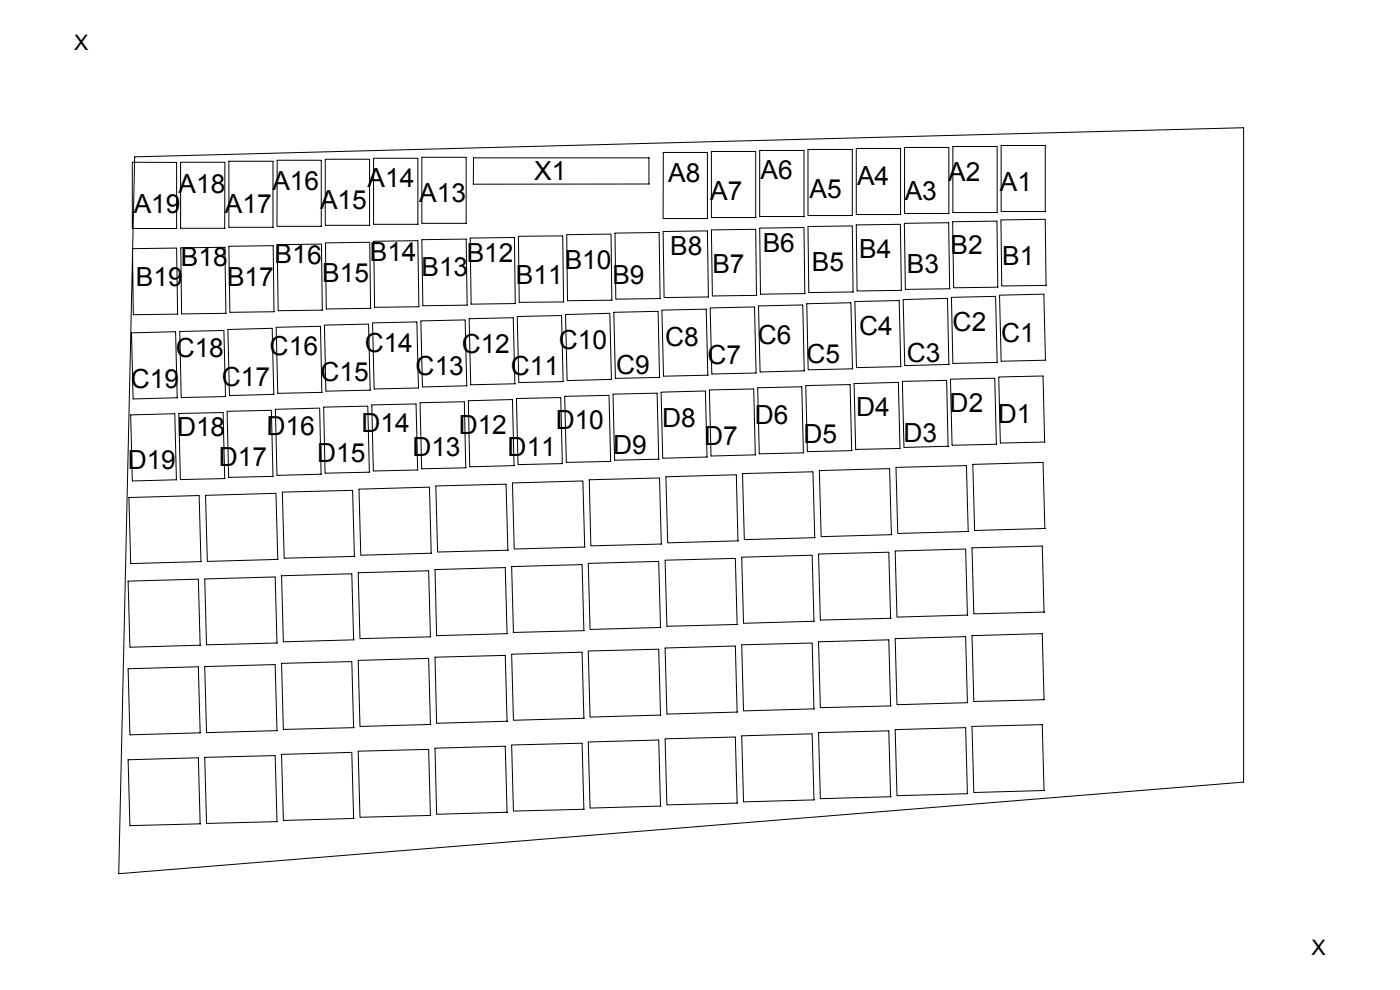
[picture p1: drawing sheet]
<svg xmlns="http://www.w3.org/2000/svg" width="297mm" height="210mm" viewBox="0 0 297 210" stroke-linecap="round" stroke-linejoin="round" font-family="sans-serif">
<g fill="none" stroke="#000" stroke-width=".21">
<path d="M28.1 34.4l9.3 .1M28.1 34.5v14M28.6 33.3l235.2-6.2v138.8l-238.6 19.4zM37.5 34.5v14M38.3 34.4h9.4M38.3 34.5v13.9M47.7 34.5v13.9M48.5 34.2h9.4M48.6 34.2v14h9.4M57.9 34.2v14M58.8 34h9.4M58.8 34v14"/>
<path d="M68.2 34v14M69 33.8h9.4M69 33.8v14M78.4 33.8v14M79.2 33.6h9.4M79.2 33.7v13.9M88.6 33.7v13.9M89.5 33.4h9.4M89.5 33.4v14M98.9 33.4v14h-9.3M137.7 33.4v5.6M137.7 33.5h-37.2l-.1 5.5"/>
<path d="M137.7 39l-37.3 .1M140.7 32.3h9.4M140.7 32.4v14M150.1 32.4v14M150.9 32.1h9.4M150.9 32.2v13.9M160.3 32.2v13.9M161.2 31.9h9.4M161.2 32v13.9M170.6 32v13.9M171.4 31.7h9.4M171.4 31.7v14"/>
<path d="M180.8 31.7v14M181.7 31.5h9.4M181.7 31.5v14M191.1 31.5v14M191.9 31.3h9.4M191.9 31.3v14M201.3 31.3v14M202.1 31.1h9.4M202.1 31.1v14M211.5 31.1v14h-9.3M212.4 30.9h9.3M212.4 30.9v14h9.4"/>
<path d="M221.7 30.9v14M28.1 48.5h9.4M28.1 52.8l.2 14M37.5 52.6l-9.4 .1M37.5 52.7l.2 13.9M38.4 48.4h9.4M38.4 52.6l.1 14M47.7 52.5l-9.4 .1M47.7 52.5l.2 14-9.3 .1M48.6 52.2l9.4-.1 .1 14M48.6 52.3l.2 14 9.4-.2M58.8 48h9.4"/>
<path d="M68.2 51.8l-9.4 .1 .2 14 9.5-.1M68.2 51.8l.2 14M69 51.6l.2 14M69.1 47.8h9.4M78.4 51.4l-9.4 .1M78.4 51.5l.2 13.9M79.3 51.2l9.3-.1 .3 14M79.3 51.2l.2 14M79.3 47.6h9.4M98.9 50.7l-9.4 .1 .2 14.1M98.9 50.8l.2 13.9-9.3 .2M99.7 50.5l.3 14 9.4-.1"/>
<path d="M109.1 50.4l-9.4 .1M109.1 50.4l.2 14M110 50.2l.2 14M119.4 50l-9.4 .1M119.4 50.1l.1 14M120.2 49.9l.2 13.9M129.6 49.7l-9.4 .1M129.6 49.7l.2 14M130.5 49.5l.1 14M139.8 49.3l-9.4 .1M139.8 49.4l.2 13.9M140.7 49.1l9.4-.1 .2 14-9.3 .1"/>
<path d="M140.7 49.1l.2 14M140.8 46.4h9.4M151 46.1h9.4M160.3 48.6l-9.4 .2 .2 14 9.5-.1M160.3 48.7l.2 14M161.2 48.5l.1 13.9M161.2 45.9h9.4M170.5 48.3l-9.3 .1M170.6 48.3l.1 14M171.4 48.1l.2 14M171.5 45.7h9.3M180.8 47.9l-9.4 .1"/>
<path d="M180.8 48l.2 13.9M181.7 47.8l.1 13.9M181.7 45.5h9.4M191 47.6l-9.4 .1M191 47.6l.2 14M191.9 47.4l.2 14M192 45.3h9.3M201.3 47.2l-9.4 .2M201.3 47.3l.2 14-9.4 .1M202.1 47.1l.3 13.9 9.4-.1M211.5 46.9l-9.4 .1M211.5 46.9l.2 14"/>
<path d="M212.3 46.7l.2 14M221.7 46.5l-9.4 .2M221.7 46.6l.2 13.9M27.9 70.7l.3 13.9M37.3 70.4l-9.4 .2M37.3 70.4l.3 14M37.7 66.6l-9.3 .2M38.1 70.4l.3 13.9M47.5 70.1l-9.4 .2M47.5 70.1l.3 14M48.3 69.9l.4 14M57.7 69.6l-9.4 .3"/>
<path d="M57.7 69.7l.4 14M58.6 69.5l.3 13.9M67.9 69.2l-9.3 .2M68 69.3l.3 13.9M68.8 69l.3 14M78.2 68.7l-9.4 .3M78.2 68.8l.3 14M78.7 65.4l-9.4 .1M79 68.5l9.4-.2 .4 14M79 68.6l.4 13.9M88.9 65.1l-9.4 .1M98.6 67.9l-9.3 .2 .3 14"/>
<path d="M98.7 67.9l.3 14M99.5 67.6l.4 14M108.9 67.4l-9.4 .2M108.9 67.4l.3 14M109.7 67.2l.4 14M119.1 66.9l-9.4 .2M119.1 67l.4 13.9-9.3 .3M119.6 64.1h-9.4M120 66.8l.3 13.9M129.3 66.5l-9.3 .2M129.4 66.5l.3 14-9.3 .2M129.9 63.7l-9.4 .1"/>
<path d="M130.2 66.3l.4 14 9.4-.2M139.6 66l-9.4 .3M139.6 66.1l.3 14M140.1 63.3l-9.4 .2M140.4 65.9l.4 13.9M149.8 65.6l-9.4 .2M149.8 65.6l.4 14M150.2 79.6l-9.4 .2M150.7 65.3l9.4-.2 .3 14M150.7 65.4l.3 14M160.4 79.1l-9.3 .2M170.3 64.7l-9.4 .2 .3 14"/>
<path d="M170.3 64.7l.3 14M170.7 78.7l-9.4 .2M170.8 62.3l-9.4 .1M171.2 64.5l.2 13.9M180.5 64.2l-9.4 .2M180.5 64.3l.3 13.9M180.9 78.2l-9.4 .2M181.1 61.9l-9.4 .2M181.4 64.1l.3 13.9M190.8 63.8l-9.4 .2M190.8 63.8l.3 14M191.1 77.8l-9.3 .2"/>
<path d="M191.3 61.6l-9.4 .1M191.6 63.6l.3 14M201 63.3l-9.4 .2M201 63.4l.3 13.9M201.4 77.3l-9.4 .3M201.8 63.1l.3 14M211.2 62.9l-9.4 .2M211.2 62.9l.3 14M211.6 76.9l-9.4 .2M212 62.6l9.4-.2 .4 14M212 62.7l.4 13.9M221.3 79.8l-9.4 .2"/>
<path d="M221.3 79.8l.3 14-9.3 .2M221.8 76.4l-9.3 .2M222 60.5l-9.4 .2M27.7 88.1l.4 13.9M37.1 87.8l-9.4 .2M37.1 87.8l.3 14M37.7 84.4l-9.4 .2M37.9 87.8l.4 13.9M47.3 87.5l-9.4 .2M47.3 87.5l.4 14M47.9 84.1l-9.4 .2M48.2 87.3l.3 14"/>
<path d="M57.6 87l-9.4 .2M57.6 87.1l.3 13.9M58.1 83.7l-9.3 .2M58.4 86.9l.4 13.9M67.8 86.6l-9.4 .2M67.8 86.7l.3 13.9M68.4 83.2l-9.4 .2M68.7 86.4l.3 14M78 86.1l-9.4 .3M78 86.2l.4 14M78.6 82.8l-9.4 .2M79.2 99.9l-.3-14 9.4-.2 .3 14-9.3 .2"/>
<path d="M88.8 82.3l-9.3 .2M89.1 85.5l.4 14M98.5 85.2l-9.4 .2M98.5 85.3l.3 13.9M98.9 99.2l-9.4 .2M99.1 81.8l-9.4 .3M99.4 85l.3 14M108.7 84.8l-9.4 .2M108.7 84.8l.4 14M109.1 98.8l-9.4 .2M109.3 81.4l-9.4 .2M109.6 84.6l.3 14"/>
<path d="M119 84.3l-9.4 .2M119 84.4l.3 13.9M119.3 98.3l-9.3 .3M119.8 84.1l.3 14M129.2 83.9l-9.4 .2M129.2 83.9l.3 14-9.3 .2M130 83.7l.4 13.9M139.4 83.4l-9.4 .2M139.4 83.4l.3 14M139.8 97.4l-9.4 .2M140.3 83.2l.3 14M149.6 82.9l-9.3 .3"/>
<path d="M149.6 83l.4 13.9M150 96.9l-9.3 .3M159.9 82.5l-9.4 .2 .3 14M159.9 82.5l.3 14M160.3 96.5l-9.4 .2M160.7 82.3l.4 14M170.1 82l-9.4 .3M170.1 82.1l.3 14M170.5 96.1l-9.4 .2M170.9 81.9l.4 13.9M173.8 99.9l.4 13.9M180.3 81.6l-9.4 .2"/>
<path d="M180.3 81.6l.4 14M180.8 95.6l-9.4 .2M181.2 81.4l.3 14M188.7 99.4l-14.9 .4M188.7 99.4l.4 14M190.1 99.2l.4 14M190.5 81.1l-9.3 .3M190.6 81.2l.3 13.9M191 95.1l-9.4 .2M191.4 80.9l.4 14M200.8 80.7l-9.4 .2M200.8 80.7l.3 14"/>
<path d="M201.2 94.7l-9.4 .2M205 98.8l-14.9 .3M205 98.8l.4 14M206.4 98.6l.4 13.9M211.4 94.2l-.4-14-9.4 .2 .4 14M211.5 94.2l-9.4 .2M211.9 80.1l.3 13.9M221.3 98.1l-15 .4M221.3 98.1l.4 14M27.3 105.6l.4 13.9M37.5 101.8l-9.4 .2M42.2 105.1l-14.9 .4"/>
<path d="M42.2 105.2l.4 13.9M42.8 119.1l-15 .4M43.6 105.1l.4 14M47.8 101.5l-9.4 .2M58 101l-9.4 .3M58.5 104.6l-14.9 .5M58.5 104.7l.4 14M59 118.7l-14.9 .4M59.9 104.5l.4 13.9M68.2 100.6l-9.4 .2M74.8 104l-14.9 .4M74.8 104.1l.4 13.9"/>
<path d="M75.3 118l-14.9 .4M76.2 103.8l.3 14M78.4 100.2l-9.4 .2M91.1 103.3l-14.9 .5M91.1 103.4l.4 13.9M91.6 117.3l-14.9 .5M92.5 103.2l.3 13.9M107.4 102.7l-15 .4M107.4 102.7l.3 14M107.9 116.7l-15 .4M123.4 119.8l-14.9 .4M123.5 119.8l.4 14"/>
<path d="M123.6 102l-14.9 .4 .4 14.1M123.7 102.1l.3 13.9M124.1 116l-14.9 .5M124.8 119.5l.4 14M125 101.8l14.9-.4 .4 14M125 101.9l.3 13.9M139.7 119.1l-14.9 .4M139.7 119.2l.4 13.9M140.4 115.4l-14.9 .4M141.1 118.9l.4 14M141.3 101.2l.3 13.9M156 118.4l-14.9 .4"/>
<path d="M156 118.5l.4 14M156.2 100.7l-14.9 .4M156.2 100.8l.3 13.9M156.7 114.7l-14.9 .4M157.5 100.5l.4 14M172.3 117.8l-14.9 .4 .3 14M172.3 117.9l.4 13.9M172.4 100.1l-14.9 .4M172.5 100.1l.3 14M172.9 114l-14.9 .5M173.6 117.5l15-.4 .3 14M173.7 117.6l.3 14"/>
<path d="M189.2 113.4l-14.9 .4M189.9 116.9l.4 14M204.8 116.5l-14.9 .4M204.9 116.5l.3 14M205.5 112.7l-14.9 .5M206.2 116.3l.4 13.9M221.1 115.8l-14.9 .4M221.1 115.9l.4 13.9M221.8 112.1l-15 .4M27.2 123.3l.4 14M42.1 122.9l-15 .4M42.1 122.9l.4 14"/>
<path d="M42.6 136.9l-15 .4M58.3 122.4l-14.9 .4 .4 14M58.4 122.4l.4 14M58.8 136.4l-14.9 .4M59.7 122.2l.4 13.9M74.6 121.7l-14.9 .4M74.6 121.8l.4 13.9M75.1 135.7l-14.9 .4M76 121.5l.4 14M90.9 139.7l-14.9 .4M90.9 121.1l-14.9 .4M90.9 139.7l.4 14"/>
<path d="M90.9 121.1l.4 14M91.4 135.1l-14.9 .4M92.3 139.5l.3 13.9M92.3 120.9l.3 13.9M107.2 139l-15 .4M107.2 139.1l.4 13.9M107.2 120.4l-15 .4M107.2 120.5l.4 13.9M107.7 134.4l-14.9 .4M108.5 120.2l.4 14M124 133.8l-14.9 .4M124.8 138.1l14.9-.4 .4 14"/>
<path d="M124.8 138.2l.4 13.9M140.2 133.1l-14.9 .4M141.1 137.5l.4 14M156 137l-14.9 .5M156 137.1l.4 13.9M156.5 132.5l-14.9 .3M157.4 136.8l.3 14M172.3 136.4l-14.9 .4M172.3 136.4l.4 14M172.8 131.8l-14.9 .4M173.7 136.2l.3 14M188.6 135.7l-15 .4"/>
<path d="M188.6 135.8l.3 13.9M189.1 131.1l-15 .4M189.9 135.5l.4 14M204.8 135l-14.9 .5M204.9 135.1l.3 14M205.3 130.5l-14.9 .4M206.2 134.9l.4 13.9M221.1 134.4l-14.9 .4M221.1 134.5l.4 13.9M221.6 129.8l-14.9 .4M27.2 141.9l.4 14M42.1 141.4l-15 .5"/>
<path d="M42.1 141.5l.4 13.9M42.6 155.4l-15 .5M43.4 141.4l.4 14M58.3 141l-14.9 .4M58.4 141l.4 14M58.8 155l-14.9 .4M59.7 140.8l.4 13.9M74.6 140.3l-14.9 .4M74.6 140.4l.4 13.9M74.6 159.6l-14.9 .4M74.6 159.7l.4 13.9M75.1 154.3l-14.9 .4"/>
<path d="M76 140.1l.4 14M76 159.4l.4 14M90.9 159l-14.9 .3M90.9 159l.4 14M91.4 153.7l-14.9 .4M92.3 158.7l.3 14M107.2 158.3l-15 .4M107.2 158.3l.4 14M107.7 153l-14.9 .4M108.5 158l14.9-.4 .5 14.1M108.5 158.1l.4 13.9M123.9 152.4l-.5-14.1-14.9 .5 .4 14"/>
<path d="M124 152.4l-14.9 .4M124.8 157.4l.4 14M139.7 157l-14.9 .4M139.7 157l.4 14M140.2 151.7l-14.9 .4M141.1 156.8l.4 13.9M156 156.3l-14.9 .4M156 156.4l.4 13.9M156.5 151l-14.9 .5M157.4 156.1l.3 14M172.3 155.7l-14.9 .4M172.3 155.7l.4 14"/>
<path d="M172.8 150.4l-14.9 .4M173.7 155.5l.3 13.9M188.6 155l-15 .4M188.6 155.1l.3 13.9M189.1 149.7l-15 .4M189.9 154.8l.4 14M204.8 154.3l-14.9 .5M204.9 154.4l.3 14M205.3 149.1l-14.9 .4M206.2 154.2l.4 13.9M221.1 153.7l-14.9 .4M221.1 153.8l.4 13.9"/>
<path d="M221.6 148.4l-14.9 .4M27.2 161.2l.4 14M42.1 160.7l-15 .5M42.1 160.8l.4 14M42.6 174.8l-15 .3M43.4 160.7l.4 14M58.3 160.3l-14.9 .4M58.4 160.3l.4 14M58.8 174.3l-14.9 .4M59.7 160.1l.4 13.9M75.1 173.6l-14.9 .4M91.4 173l-14.9 .4"/>
<path d="M107.7 172.3l-14.9 .4M124 171.7l-14.9 .3M140.2 171l-14.9 .4M156.5 170.3l-14.9 .4M172.8 169.7l-14.9 .4M189.1 169l-15 .4M205.3 168.4l-14.9 .4M221.6 167.7l-14.9 .4"/>
</g>
<g font-size="5.6">
<text x="37.9" y="40.9">A18</text>
<text x="57.8" y="40.3">A16</text>
<text x="78" y="39.8">A14</text>
<text x="113.3" y="38.2">X1</text>
<text x="141.7" y="38.6">A8</text>
<text x="161.3" y="38">A6</text>
<text x="181.8" y="39.2">A4</text>
<text x="201.2" y="38.3">A2</text>
<text x="212.1" y="40.6">A1</text>
<text x="28.4" y="45.2">A19</text>
<text x="47.7" y="45.2">A17</text>
<text x="67.9" y="44.4">A15</text>
<text x="88.9" y="42.9">A13</text>
<text x="150.7" y="42.3">A7</text>
<text x="171.7" y="42">A5</text>
<text x="191.9" y="42.3">A3</text>
<text x="161.8" y="53.6">B6</text>
<text x="201.6" y="53.8">B2</text>
<text x="38.4" y="56.4">B18</text>
<text x="58.2" y="55.8" transform="rotate(1 58.2 55.8)">B16</text>
<text x="68.4" y="59.9">B15</text>
<text x="78.4" y="55.3">B14</text>
<text x="89.4" y="58.5">B13</text>
<text x="99" y="55.6">B12</text>
<text x="119.8" y="57.1">B10</text>
<text x="142.2" y="54.1">B8</text>
<text x="151.1" y="57.9">B7</text>
<text x="172.2" y="57.6">B5</text>
<text x="182.3" y="54.7">B4</text>
<text x="192.4" y="57.9">B3</text>
<text x="212.6" y="56.1">B1</text>
<text x="28.8" y="60.8">B19</text>
<text x="48.2" y="60.8">B17</text>
<text x="109.4" y="60.2">B11</text>
<text x="129.9" y="60.2">B9</text>
<text x="182.2" y="71.1">C4</text>
<text x="202.1" y="70.3">C2</text>
<text x="37.3" y="75.8">C18</text>
<text x="57.2" y="75.2" transform="rotate(1 57.2 75.2)">C16</text>
<text x="77.4" y="74.7">C14</text>
<text x="98" y="75">C12</text>
<text x="118.6" y="74">C10</text>
<text x="141.1" y="73.5">C8</text>
<text x="150.1" y="77.3">C7</text>
<text x="160.7" y="72.9">C6</text>
<text x="171.1" y="77">C5</text>
<text x="192.4" y="76.7">C3</text>
<text x="212.4" y="72.6">C1</text>
<text x="27.8" y="82.4">C19</text>
<text x="47.1" y="81.9">C17</text>
<text x="68" y="80.8">C15</text>
<text x="88.2" y="79.5">C13</text>
<text x="108.4" y="79.6">C11</text>
<text x="130.7" y="79.2">C9</text>
<text x="181.6" y="88.2">D4</text>
<text x="201.5" y="87.3">D2</text>
<text x="211.7" y="89.7">D1</text>
<text x="37.6" y="92.6">D18</text>
<text x="56.6" y="92.3" transform="rotate(1 56.6 92.3)">D16</text>
<text x="76.7" y="91.7">D14</text>
<text x="97.3" y="92.1">D12</text>
<text x="117.9" y="91.1">D10</text>
<text x="140.5" y="90.6">D8</text>
<text x="149.4" y="94.3">D7</text>
<text x="160.1" y="90">D6</text>
<text x="170.5" y="94">D5</text>
<text x="191.7" y="93.8">D3</text>
<text x="27.1" y="99.4">D19</text>
<text x="46.4" y="98.9">D17</text>
<text x="67.3" y="97.9">D15</text>
<text x="87.5" y="96.6">D13</text>
<text x="107.7" y="96.7">D11</text>
<text x="130.1" y="96.3">D9</text>
</g>
<g font-size="4.5">
<text x="15.7" y="10.5">X</text>
<text x="278.3" y="202.6">X</text>
</g>
</svg>
